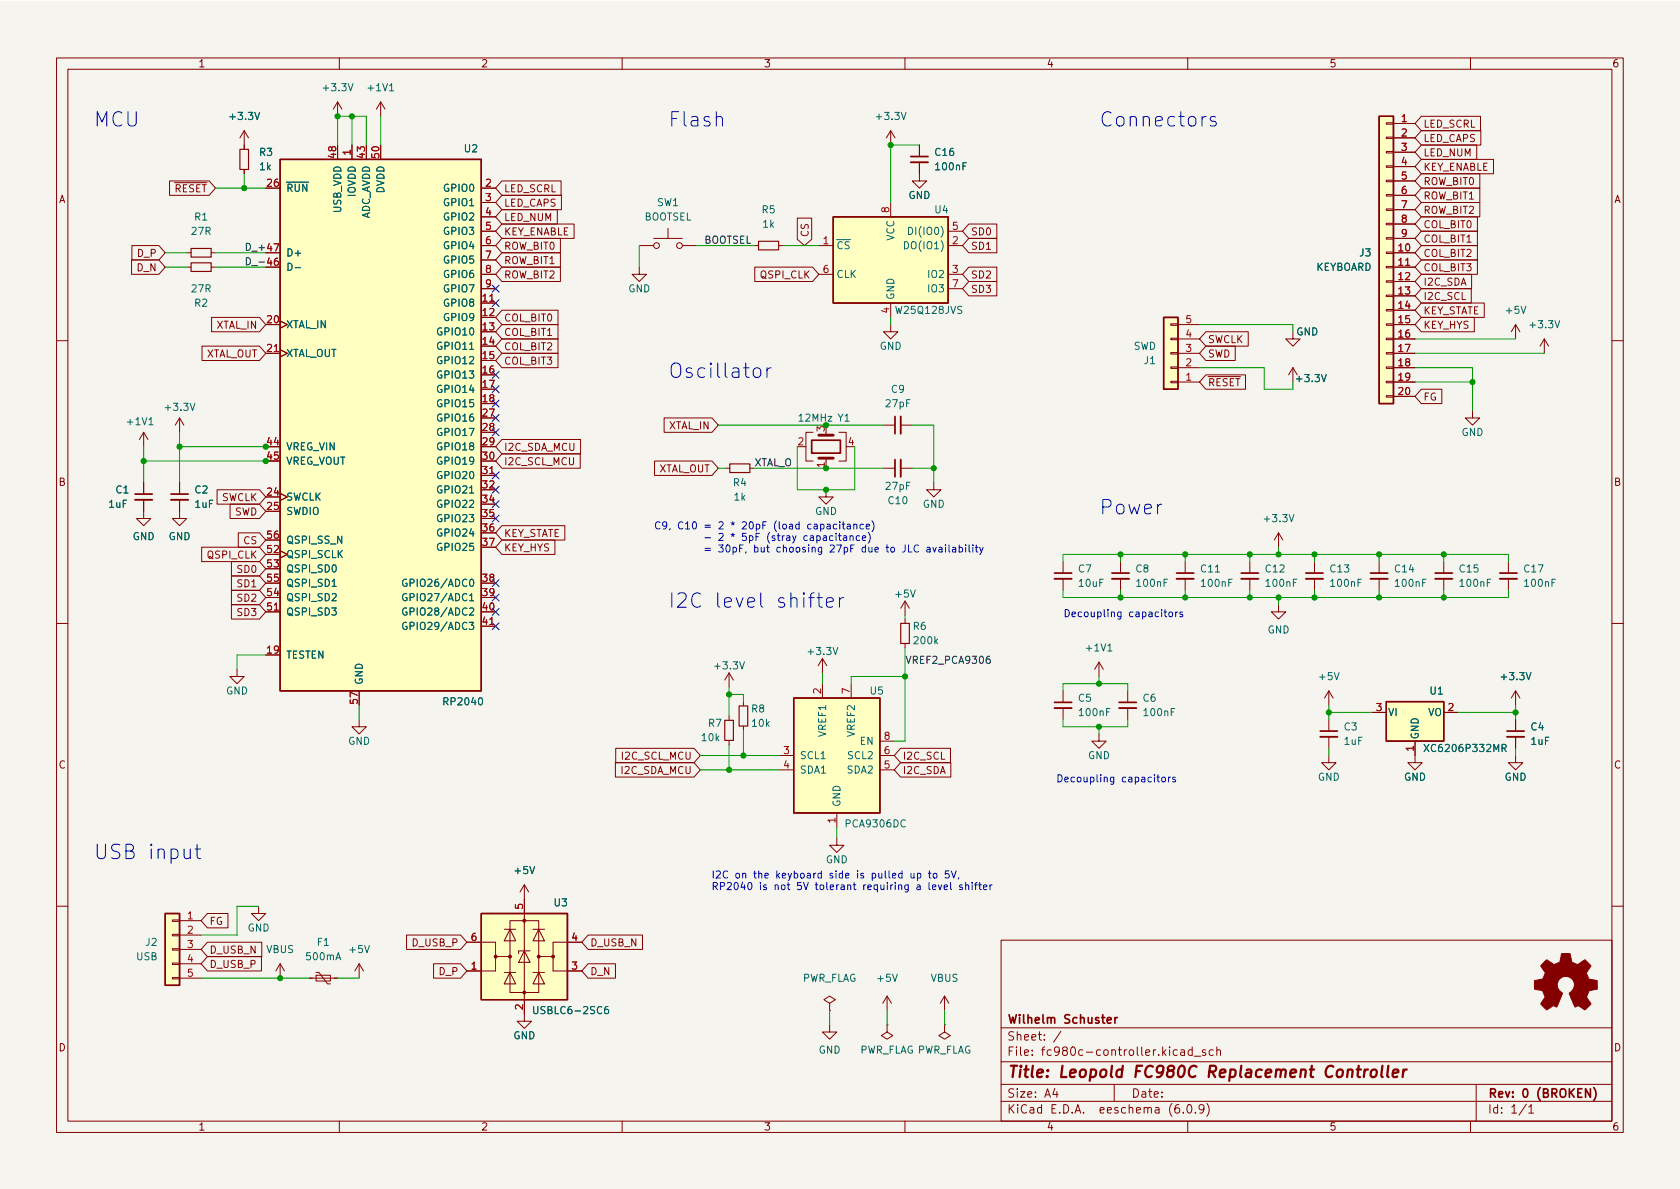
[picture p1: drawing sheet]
<svg xmlns="http://www.w3.org/2000/svg" width="297mm" height="210mm" viewBox="0 0 297 210" stroke-linecap="round" stroke-linejoin="round" font-family="sans-serif">
<path d="M0 .2h297v210.1h-297z" fill="#f5f4ef" stroke="#f5f4ef" stroke-width=".18"/>
<g fill="none" stroke="#840000" stroke-width=".18">
<path d="M10 10.2h277v190.1h-277zM12 12.2h273v186.1h-273zM59.7 18l-.8 1.3M59.7 18v2.6M59.7 18l.8 1.3M60 10.2v2M67.3 18l-.8 1.3M67.3 18v2.6M67.3 18l.8 1.3M110 10.2v2M160 10.2v2M210 10.2v2"/>
<path d="M260 10.2v2M30 32h7l1.1 1.3-1.1 1.2h-7zM43.2 23.1v3.3M43.2 30v.7M43.2 23.1l-.8 1.3M43.2 23.1l.7 1.3M62.2 25.6v2.6M85.1 33.3h2.5M85.1 35.8h2.5M85.1 38.3h2.5M88.7 39.6h12.8v2.6h-12.8l-1.1-1.3zM88.7 32h10.5v2.5h-10.5l-1.1-1.2z"/>
<path d="M88.7 34.5h10.6v2.6h-10.6l-1.1-1.3zM88.7 37.1h9.8v2.5h-9.8l-1.1-1.3zM141 38.6h2.5v3.7l-1.3 1.1-1.2-1.1zM157.5 23.1l-.8 1.3M157.5 23.1v2.5M157.5 35.8v2.5M157.5 23.1l.7 1.3M162.6 28.7v3.3h1.2l-1.2 1.3-1.3-1.3h1.3M162.6 25.6v2.1M171.3 39.6h5v2.6h-5l-1.1-1.3zM245.1 39.5h1.3v.2h-1.3zM245.1 37h1.3v.2h-1.3z"/>
<path d="M245.1 34.4h1.3v.3h-1.3zM245.1 31.9h1.3v.2h-1.3zM245.1 29.3h1.3v.3h-1.3zM245.1 26.8h1.3v.2h-1.3zM245.1 24.3h1.3v.2h-1.3zM245.1 21.7h1.3v.3h-1.3zM246.4 21.8h3.8M246.4 24.4h3.8M246.4 26.9h3.8M246.4 29.5h3.8M246.4 32h3.8M246.4 34.5h3.8"/>
<path d="M246.4 37.1h3.8M246.4 39.6h3.8M251.3 25.6h9.8v2.6h-9.8l-1.1-1.3zM251.3 20.6h10.5v2.5h-10.5l-1.1-1.3zM251.3 30.7h10.3v2.6h-10.3l-1.1-1.3zM251.3 23.1h10.5v2.5h-10.5l-1.1-1.2zM251.3 28.2h12.8v2.5h-12.8l-1.1-1.2zM251.3 35.8h10.3v2.5h-10.3l-1.1-1.2zM251.3 38.3h9.9v2.6h-9.9l-1.1-1.3zM251.3 33.3h10.3v2.5h-10.3l-1.1-1.3zM23.3 46h4.8l1.1 1.2-1.1 1.3h-4.8zM23.3 43.4h4.8l1.1 1.3-1.1 1.3h-4.8z"/>
<path d="M33 47.2h.8M33 44.7h.8M37.3 47.2h.8M37.3 44.7h.8M37.4 56.1h8.5l1.1 1.3-1.1 1.3h-8.5zM49.5 56.8l1.3 .6-1.3 .6M85.1 53.6h2.5M85.1 40.9h2.5M85.1 43.4h2.5M85.1 46h2.5M85.1 48.5h2.5M85.1 51h2.5"/>
<path d="M88.7 59.9h10v2.6h-10l-1.1-1.3zM88.7 57.4h10v2.5h-10l-1.1-1.2zM88.7 42.2h10.4v2.5h-10.4l-1.1-1.3zM88.7 47.2h10.4v2.6h-10.4l-1.1-1.3zM88.7 54.9h10v2.5h-10l-1.1-1.3zM88.7 44.7h10.4v2.5h-10.4l-1.1-1.2zM113 47.2v1.3h1.3l-1.3 1.3-1.2-1.3h1.2M113 43.4h2.6M115.6 42.2h5M118.1 40.4v1.8M120.6 43.4h2.6M133.3 43.4h.8"/>
<path d="M133.4 47.2h10.3l1.1 1.3-1.1 1.3h-10.3zM137.7 43.4h.7M144.8 43.4h2.5M144.8 48.5h2.5M157.5 57.4v1.3h1.2l-1.2 1.2-1.3-1.2h1.3M157.5 53.6v2.5M167.6 40.9h2.6M167.6 43.4h2.6M167.6 48.5h2.6M167.6 51h2.6M171.3 47.2h5v2.6h-5l-1.1-1.3zM171.3 49.8h5v2.5h-5l-1.1-1.3z"/>
<path d="M171.3 42.2h5v2.5h-5l-1.1-1.3zM207 57.3h1.3v.2h-1.3zM207 59.8h1.3v.3h-1.3zM208.3 57.4h3.8M208.3 59.9h3.8M213.2 58.7h7.5v2.5h-7.5l-1.1-1.3zM228.6 58.7v1.2h-1.3l1.3 1.3 1.3-1.3h-1.3M245.1 59.8h1.3v.3h-1.3zM245.1 57.3h1.3v.2h-1.3zM245.1 54.7h1.3v.3h-1.3zM245.1 52.2h1.3v.2h-1.3zM245.1 49.7h1.3v.2h-1.3z"/>
<path d="M245.1 47.1h1.3v.3h-1.3zM245.1 44.6h1.3v.2h-1.3zM245.1 42h1.3v.3h-1.3zM246.4 47.2h3.8M246.4 44.7h3.8M246.4 49.8h3.8M246.4 52.3h3.8M246.4 54.9h3.8M246.4 57.4h3.8M246.4 59.9h3.8M246.4 42.2h3.8M251.3 40.9h9.9v2.5h-9.9l-1.1-1.2z"/>
<path d="M251.3 43.4h9.9v2.6h-9.9l-1.1-1.3zM251.3 53.6h11.1v2.5h-11.1l-1.1-1.2zM251.3 56.1h9.4v2.6h-9.4l-1.1-1.3zM251.3 46h9.9v2.5h-9.9l-1.1-1.3zM251.3 51h8.8v2.6h-8.8l-1.1-1.3zM251.3 48.5h8.9v2.5h-8.9l-1.1-1.2zM268 57.4l.7 1.3M268 57.4v2.5M268 57.4l-.8 1.3M273 59.9l.8 1.3M273 59.9v2.6M273 59.9l-.7 1.3"/>
<path d="M10 60.2h2M25.4 76.4l-.8 1.3M25.4 76.4v2.6M25.4 76.4l.8 1.3M31.7 73.9l-.7 1.3M31.7 73.9v2.5M31.7 73.9l.8 1.3M35.7 61.2h10.2l1.1 1.3-1.1 1.2h-10.2zM47 62.5h2.5M49.5 61.8l1.3 .7-1.3 .6M88.7 77.7h14v2.6h-14l-1.1-1.3zM88.7 62.5h10v2.5h-10l-1.1-1.3z"/>
<path d="M117.4 73.9h8.5l1.1 1.3-1.1 1.2h-8.5zM143.8 76.4h-1.3v5.1h1.3M146 76.4v.6M148.3 76.4h1.3v5.1h-1.3M156.2 75.2h2M159.3 75.2h2M207 62.4h1.3v.2h-1.3zM207 64.9h1.3v.2h-1.3zM207 67.4h1.3v.3h-1.3zM208.3 62.5h3.8M208.3 65h3.8M208.3 67.6h3.8"/>
<path d="M213.2 61.2h5.2v2.5h-5.2l-1.1-1.2zM213.2 66.3h7v2.5h-7l-1.1-1.2zM228.6 65l.8 1.3M228.6 65v2.6M228.6 65l-.8 1.3M245.1 70h1.3v.2h-1.3zM245.1 67.4h1.3v.3h-1.3zM245.1 64.9h1.3v.2h-1.3zM245.1 62.4h1.3v.2h-1.3zM246.4 62.5h3.8M246.4 65h3.8M246.4 67.6h3.8"/>
<path d="M246.4 70.1h3.8M251.3 68.8h3.6v2.6h-3.6l-1.1-1.3zM260.3 72.6v1.3h-1.2l1.2 1.3 1.3-1.3h-1.3M285 60.2h2M25.4 88.4v3.3h1.3l-1.3 1.3-1.3-1.3h1.3M25.4 85.3v2.1M31.7 88.4v3.3h1.3l-1.3 1.3-1.2-1.3h1.2M31.7 85.3v2.1M35.7 96.8h10.2l1.1 1.2-1.1 1.3h-10.2zM38.4 86.6h7.5l1.1 1.3-1.1 1.2h-7.5zM40.7 89.1h5.2l1.1 1.3-1.1 1.3h-5.2zM40.9 99.3h5l1.1 1.3-1.1 1.2h-5z"/>
<path d="M42.1 94.2h3.8l1.1 1.3-1.1 1.3h-3.8zM49.5 87.2l1.3 .7-1.3 .6M49.5 97.4l1.3 .6-1.3 .7M85.1 84.1h2.5M88.7 80.3h13.9v2.5h-13.9l-1.1-1.3zM88.7 95.5h9.4v2.5h-9.4l-1.1-1.2zM88.7 93h11.2v2.5h-11.2l-1.1-1.3zM115.7 81.5h10.2l1.1 1.3-1.1 1.3h-10.2zM128.3 82.8h.7M132.6 82.8h.7M146 86.6v1.3h1.3l-1.3 1.2-1.2-1.2h1.2M146 81v.5"/>
<path d="M156.2 82.8h2M159.3 82.8h2M165.1 85.3v1.3h1.3l-1.3 1.3-1.3-1.3h1.3M188 99.3v2M198.1 99.3v2M209.5 99.3v2M221 99.3v2M226.1 94.2l-.8 1.3M226.1 94.2v2.6M226.1 94.2l.7 1.3M232.4 99.3v2M243.8 99.3v2"/>
<path d="M255.3 99.3v2M266.7 99.3v2M10 110.2h2M40.9 101.8h5l1.1 1.3-1.1 1.3h-5zM40.9 104.4h5l1.1 1.3-1.1 1.2h-5zM40.9 106.9h5l1.1 1.3-1.1 1.3h-5zM41.9 118.4v1.2h1.3l-1.3 1.3-1.3-1.3h1.3M47 108.2h2.5M85.1 110.7h2.5M128.9 119l-.8 1.3M128.9 119v2.5M128.9 119l.8 1.3"/>
<path d="M145.4 116.5v2.5M145.4 116.5l-.7 1.2M145.4 116.5l.8 1.2M160 106.3v2.5M160 109.5v.7M160 113.8v.7M160 106.3l-.7 1.3M160 106.3l.8 1.3M188 102.4v2M194.3 117.1l-.8 1.3M194.3 117.1v2.5M194.3 117.1l.8 1.3"/>
<path d="M198.1 102.4v2M209.5 102.4v2M221 102.4v2M226.1 106.9v1.3h1.2l-1.2 1.3-1.3-1.3h1.3M232.4 102.4v2M243.8 102.4v2M255.3 102.4v2M266.7 102.4v2M285 110.2h2M63.5 127.2v1.3h1.3l-1.3 1.3-1.3-1.3h1.3M108.8 134.9h13.9l1.1 1.2-1.1 1.3h-13.9zM108.9 132.3h13.8l1.1 1.3-1.1 1.3h-13.8z"/>
<path d="M128.9 126.6v.8M128.9 130.9v.8M131.4 124.1v.7M131.4 128.4v.8M137.8 133.6h2.5M137.8 136.1h2.5M145.4 120.9v2.5M150.5 120.9v2.5M155.6 133.6h2.5M155.6 136.1h2.5M155.6 131.1h2.5M159.2 134.9h8.9v2.5h-8.9l-1.1-1.3z"/>
<path d="M159.2 132.3h8.9v2.6h-8.9l-1.1-1.3zM188 122.2v2M188 125.2v2M194.3 129.8v1.3h1.3l-1.3 1.2-1.3-1.2h1.3M199.4 122.2v2M199.4 125.2v2M234.9 133.6v1.3h1.3l-1.3 1.2-1.2-1.2h1.2M234.9 122.2v2.5M234.9 127.2v2.1M234.9 130.3v2M234.9 122.2l-.7 1.2M234.9 122.2l.8 1.2"/>
<path d="M242.6 126h2.5M250.2 131.1v3.8h1.3l-1.3 1.2-1.3-1.2h1.3M255.3 126h2.5M268 133.6v1.3h1.2l-1.2 1.2-1.3-1.2h1.3M268 122.2v2.5M268 127.2v2.1M268 130.3v2M268 122.2l-.8 1.2M268 122.2l.7 1.2M92.7 156.5v24.1h1.3l-1.3 1.3-1.3-1.3h1.3M92.7 156.5l-.8 1.2M92.7 156.5l.8 1.2"/>
<path d="M148 148.2v1.3h1.2l-1.2 1.2-1.3-1.2h1.3M148 143.8v2.5M10 160.2h2M30.5 172.8h1.2v.3h-1.2zM30.5 170.3h1.2v.3h-1.2zM30.5 167.8h1.2v.2h-1.2zM30.5 165.2h1.2v.3h-1.2zM30.5 162.7h1.2v.2h-1.2zM31.7 173h3.9M31.7 162.8h3.9M31.7 165.3h3.9M31.7 167.9h3.9"/>
<path d="M31.7 170.4h3.9M36.7 169.2h9.5v2.5h-9.5l-1.1-1.3zM36.7 161.5h3.6v2.6h-3.6l-1.1-1.3zM36.7 166.6h9.6v2.6h-9.6l-1.1-1.3zM45.7 160.3v1.2h1.3l-1.3 1.3-1.3-1.3h1.3M49.5 170.4l-.7 1.3M49.5 170.4v2.6M49.5 170.4l.8 1.3M54.6 173h5.1M55.9 172.5h2.5v1h-2.5zM55.9 172h.5l1.5 2h.5M63.5 170.4l.8 1.3"/>
<path d="M63.5 170.4v2.6M63.5 170.4l-.8 1.3M71.9 165.3h9.5l1.1 1.3-1.1 1.3h-9.5zM76.7 170.4h4.7l1.1 1.3-1.1 1.3h-4.7zM82.5 166.6h5.1v2.6h2.6M87.6 169.2v2.5h-5.1M89.2 172h2M89.2 164.3h2M90.2 162.8h5v12.7h-5zM90.2 172l1 2h-2zM90.2 164.3l1 2.1h-2zM92.7 168.1l1 2.1h-2z"/>
<path d="M93.7 168.1h-2v.6M94.2 172h2.1M94.2 164.3h2.1M95.2 172l1.1 2h-2.1zM95.2 164.3l1.1 2.1h-2.1zM97.8 169.2v2.5h5.1M102.9 166.6h-5.1v2.6h-2.6M104 170.4h4.8v2.6h-4.8l-1.1-1.3zM104 165.3h9.6v2.6h-9.6l-1.1-1.3zM146.7 177.4l1-.6-1-.7-1 .7 1 .6v1.3M146.7 178.7h.1M156.8 176.1l-.7 1.3"/>
<path d="M156.8 176.1v2.6M156.8 176.1l.8 1.3M167 176.1l-.8 1.3M167 176.1v2.6M167 176.1l.8 1.3M177 166.3h108v32h-108zM285 160.2h2M60 198.3v2M110 198.3v2M146.7 181.2v1.3h1.3l-1.3 1.3-1.3-1.3h1.3M156.8 181.2v1.3l1.1 .6-1.1 .7-1-.7 1-.6M156.8 181.2h.1"/>
<path d="M160 198.3v2M167 181.2v1.3l1 .6-1 .7-1-.7 1-.6M167 181.2h.1M177 194.8h108M177 191.8h108M177 187.8h108M177 181.8h108M186.5 192.5l-.4 1h1M186.9 193v1M187.6 182.4l-1.3 1.9M197 191.8v3M208.4 195.3a.59 .59 0 0 0-.7 .7v.5l.2 .3h.4l.2-.1 .1-.5-.2-.2-.4-.1-.3 .3"/>
<path d="M208.8 185.7h.6v.9M209.2 196.7v.1M209.4 186l-.5 .1a.29 .29 0 0 0-.2 .2 .29 .29 0 0 0 .2 .3h.5M210 198.3v2M210.1 195.4l.1-.1a.81 .81 0 0 1 .6 .7 .81 .81 0 0 1-.3 .8h-.1a.81 .81 0 0 1-.6-.6 .81 .81 0 0 1 .3-.8zM210.8 185.7l-.4-.1-.3 .3v.4l.1 .3h.6M210.8 185.1v1.5M211.1 186.8h1.2M211.4 196.7v.1M212.9 196l-.3 .3-.5-.1-.1-.2 .1-.6 .5-.1 .2 .2a.99 .99 0 0 1-.4 1.3h-.3M213.1 185.7l-.3-.1-.2 .2v.3l.5 .1v.4h-.5M213.4 195.1a1.72 1.72 0 0 1 0 2.3"/>
<path d="M214.5 185.7l-.4-.1-.3 .3v.4l.1 .3h.6M215.1 185.8l.3-.2 .3 .1 .1 .9M215.1 185.1v1.5M260 198.3v2M261 191.8v6.5M269.9 195.3l-1.3 1.9M270.3 195.8l.4-.5v1.5M270.3 196.8h.9"/>
<circle cx="116.1" cy="43.4" r=".51"/>
<circle cx="120.1" cy="43.4" r=".51"/>
</g>
<g fill="none" stroke="#840000" stroke-width=".3">
<path d="M161 27.7h3.1M143.5 77.8h5.1v2.3h-5.1zM158.2 73.7v3M23.9 87.4h3M30.2 87.4h3.1M158.2 81.3v3M186.4 101.3h3.1M196.6 101.3h3M208 101.3h3.1M219.5 101.3h3M230.9 101.3h3M242.3 101.3h3.1"/>
<path d="M253.7 101.3h3.1M265.2 101.3h3M186.4 124.2h3.1M197.9 124.2h3M233.4 129.3h3.1M266.4 129.3h3.1M197.1 179.9v1M197.6 179.9l-.3 .1-.2 .2M195.8 180.4l.7-.1-.1-.3-.4-.1-.2 .2v.8h.6M281.2 192.5v1.5l-.9-1.5v1.5M281.8 192.3a1.73 1.73 0 0 1 0 2.3"/>
</g>
<path d="M241.3 189.1l-.2 1.4M241.9 189.1l-.4 .1-.2 .3M242.5 189.3a.52 .52 0 0 1 .5-.2 .52 .52 0 0 1 .4 .4v.6a.55 .55 0 0 1-.6 .4 .55 .55 0 0 1-.5-.4zM244.4 188.5l-.2 1.7 .3 .3M245.5 188.5l-.2 1.7 .2 .3M246.3 189.8l.9-.2v-.4l-.2-.1-.6 .1-.2 1 .3 .3 .5-.1M248.2 189.1l-.2 1.4M248.7 189.1l-.4 .1-.2 .3" fill="none" stroke="#840000" stroke-width=".4"/>
<path d="M42.4 26.4h1.5v3.6h-1.5zM33.8 46.5h3.5v1.5h-3.5zM33.8 43.9h3.5v1.6h-3.5zM134.1 42.7h3.6v1.5h-3.6zM129 82h3.6v1.6h-3.6zM159.3 110.2h1.5v3.6h-1.5zM128.1 127.4h1.6v3.5h-1.6zM130.7 124.8h1.5v3.6h-1.5z" fill="none" stroke="#840000" stroke-width=".2"/>
<g fill="none" stroke="#840000" stroke-width=".33">
<path d="M161 28.7h3.1M159.3 73.7v3M23.9 88.4h3M30.2 88.4h3.1M159.3 81.3v3M186.4 102.4h3.1M196.6 102.4h3M208 102.4h3.1M219.5 102.4h3M230.9 102.4h3M242.3 102.4h3.1M253.7 102.4h3.1"/>
<path d="M265.2 102.4h3M186.4 125.2h3.1M197.9 125.2h3M233.4 130.3h3.1M266.4 130.3h3.1"/>
</g>
<g fill="#ffffc2" stroke="#ffffc2" stroke-width=".18">
<path d="M49.5 28.2h35.6v94h-35.6z"/>
<path d="M243.8 20.6h2.6v50.8h-2.6z"/>
<path d="M140.3 123.4h15.3v20.4h-15.3z"/>
<path d="M245.1 124.1h10.2v7h-10.2z"/>
<path d="M147.3 38.3h20.3v15.3h-20.3z"/>
<path d="M85.1 161.5h15.2v15.3h-15.2z"/>
<path d="M29.2 161.5h2.5v12.7h-2.5z"/>
<path d="M205.7 56.1h2.6v12.7h-2.6z"/>
</g>
<path d="M49.5 28.2h35.6v94h-35.6zM147.3 38.3h20.3v15.3h-20.3zM243.8 20.6h2.6v50.8h-2.6zM205.7 56.1h2.6v12.7h-2.6zM140.3 123.4h15.3v20.4h-15.3zM245.1 124.1h10.2v7h-10.2zM29.2 161.5h2.5v12.7h-2.5zM85.1 161.5h15.2v15.3h-15.2z" fill="none" stroke="#840000" stroke-width=".25"/>
<g fill="none" stroke="#006464" stroke-width=".18">
<path d="M52.2 47.3h1M159.9 42.7a.64 .64 0 0 1 .8 .7 .64 .64 0 0 1-.8 .6zM160.6 40.2a.64 .64 0 0 1 .8 .6 .64 .64 0 0 1-.8 .7zM71.9 102.5a.59 .59 0 0 0-.7 .6 .59 .59 0 0 0 .7 .5l.1-.5h-.3M71.9 105a.59 .59 0 0 0-.7 .6 .59 .59 0 0 0 .7 .6l.1-.5h-.3M71.9 107.6a.59 .59 0 0 0-.7 .5 .59 .59 0 0 0 .7 .6l.1-.5h-.3M71.9 110.1a.59 .59 0 0 0-.7 .6 .59 .59 0 0 0 .7 .6l.1-.5h-.3M251.8 131.6l.8 1.3M252.6 131.6l-.8 1.3M265.6 132.3l.6-.1 .1-.1-.1-.3-.6-.2v1.3M265.9 132.3l.4 .6M94.4 178v1l.2 .3h.2l.3-.3v-1"/>
<path d="M107.5 178h-.4a.86 .86 0 0 0 0 1.3l.4-.2 .1-.4-.2-.2h-.4l-.1 .2"/>
</g>
<g fill="#840000" stroke="#840000" stroke-width=".18">
<path d="M272.9 170.2l.6-.5 .9 .6a.62 .62 0 0 0 1 0l.2-.1a1.62 1.62 0 0 0 .4-1.3l.1-.3 1.5 .1 .2 .7a.74 .74 0 0 0 .6 1l.5 .2 1.3-.9 1.1 1.1-.4 .6a.75 .75 0 0 0-.2 1.2l.2 .5 1.5 .3v1.5l-1.4 .3-.1 .1a1.23 1.23 0 0 0-.3 1.2l.7 1-.1 .2-1 .9-.8-.6a.54 .54 0 0 0-.9 .1l-1-2.4a2.33 2.33 0 0 0 .8-1.9 1.54 1.54 0 0 0-2.5-.7 1.54 1.54 0 0 0 .5 2.5l-1.1 2.5a.69 .69 0 0 0-1.1 .1l-.6 .4-1.1-1.1 .8-1.2-.2-.5a.71 .71 0 0 0-.9-.7l-.8-.2v-1.5l.5-.1a1.11 1.11 0 0 0 1.2-.7 .72 .72 0 0 0-.2-1.2l-.4-.6z"/>
<circle cx="87.6" cy="169.2" r=".25"/>
<circle cx="90.2" cy="169.2" r=".25"/>
<circle cx="92.7" cy="175.5" r=".25"/>
<circle cx="92.7" cy="162.8" r=".25"/>
<circle cx="95.2" cy="169.2" r=".25"/>
<circle cx="97.8" cy="169.2" r=".25"/>
</g>
<path d="M144.8 77h2.5M144.8 81h2.5" fill="none" stroke="#840000" stroke-width=".51"/>
<path d="M45.8 46.3h1M175 116l-.4 .1a.85 .85 0 0 0 0 1.2l.4-.1 .1-.4-.2-.3h-.3l-.2 .3" fill="none" stroke="#0f0f0f" stroke-width=".18"/>
<g fill="none" stroke="#0000c2" stroke-width=".18">
<path d="M214.9 20.7l-.6-.1-.3 .4 .1 .3 .8 .3 .2 .2-.2 .4-.2 .1-.7-.1M133.3 65.3a.69 .69 0 0 1 .7-.3 .69 .69 0 0 1 .5 .5v.8a.69 .69 0 0 1-.7 .5 .69 .69 0 0 1-.6-.5v-.8zM135.6 65v1.7M136.3 65a.65 .65 0 0 0-.7 .5M142.7 94.8l-.3-.1-.3 .3 .2 .5h.4M143.3 94.8h.5v.8M143.8 95l-.4 .1-.2 .2 .2 .3 .4-.1M144.4 94.8l.4-.1 .2 .3-.1 .5h-.5M144.4 94.7v1.3M145.6 94.8h.5v.8M146.1 95l-.4 .1-.2 .2 .2 .3 .4-.1M146.2 92.8h.5l.1 .7"/>
<path d="M146.8 93l-.4 .1-.2 .1 .2 .3h.4M147.3 94.8l-.4-.1-.2 .3 .1 .5h.5M147.8 94.3v.1M147.8 94.7v.9M147.9 92.8l-.3-.1-.3 .2 .2 .6h.4M148.2 94.7h.5M148.4 94.3v1.1l.3 .2M148.5 92.3v.1M148.5 92.7v.8M148.9 92.7h.5M149.1 92.3v1.1l.3 .1M149.2 94.8h.4l.1 .8"/>
<path d="M149.7 95l-.4 .1-.2 .2 .2 .3 .4-.1M149.8 92.8h.5l.1 .7M150.3 94.9l.2-.2 .3 .1v.8M150.3 94.7v.9M150.4 93l-.5 .1-.1 .1 .1 .3h.5M151 92.8l.1-.1 .3 .1 .1 .7M151 92.7v.8M152 94.8l-.4-.1-.2 .3 .1 .5h.5M152.5 95.2l.6-.2-.1-.2-.3-.1-.2 .2v.6h.5M152.7 92.8l-.4-.1-.2 .2 .1 .6h.5M153.1 93.1l.6-.1v-.2l-.4-.1-.2 .2 .1 .6h.5M153.5 94.1a1.46 1.46 0 0 1 0 2"/>
<path d="M154.2 92.1a1.46 1.46 0 0 1 0 1.9M160 96.4v.9a.41 .41 0 0 1-.4 .3M160.6 96.4v1.2h.6M162.4 96.5a.6 .6 0 0 0-.8 .4 .6 .6 0 0 0 .6 .7l.2-.1M163.9 96.8h.5l.1 .8M164.5 97.1h-.5l-.2 .2 .2 .3h.5M164.9 96.8l.3 .8 .3-.8M166 96.8h.5l.1 .8M166.6 97.1h-.5l-.1 .2 .1 .3h.5M167.2 96.4v.1M167.2 96.8v.8M167.8 96.4v1l.2 .2"/>
<path d="M168.4 96.8h.5l.1 .8M169 97.1h-.4l-.2 .2 .2 .3h.4M169.6 96.8h.4l.2 .2-.1 .6h-.5M169.6 96.4v1.2M170.7 96.4v.1M170.7 96.8v.8M171.3 96.4v1l.2 .2M172 96.4v.1M172 96.8v.8M172.4 96.8h.5M172.6 96.4v1l.3 .2M173.2 96.8l.3 .8"/>
<path d="M173.8 96.8l-.4 1.1-.2 .2M143 105.7h.9M143.9 104.8l-.4 .2-.2 .2v2.2M144.4 105.7h1M144.8 104.8v2.2l.1 .3 .5 .1M146.1 106.5l1.2-.2-.1-.5-.7-.1-.4 .3v1l.1 .3 .3 .1 .7-.1M148.4 105.7v1.7M149.2 105.7a.65 .65 0 0 0-.8 .5M205.8 108.2h.5M206 107.8v1.1l.3 .2M206.8 108.3l.3-.1 .2 .3v.3l-.2 .3-.3-.1-.1-.2zM207.9 108.2v.9"/>
<path d="M208.2 108.2l-.3 .3M209.1 108.3l-.3-.1-.2 .2 .1 .2 .4 .1v.3h-.5M204.5 137.4h.5M204.7 137v1.1l.3 .2M205.5 137.5l.3-.1 .3 .3v.3l-.3 .3-.3-.1-.1-.2zM206.6 137.4v.9M207 137.4l-.4 .3M207.8 137.5l-.3-.1-.2 .2 .1 .2 .4 .1v.3h-.5M32.6 150.1v1.4l.1 .2a.69 .69 0 0 0 .9-.1M33.6 150.1v1.7M34.5 150.1h1M34.9 149.3v2.2l.1 .2 .5 .1"/>
<path d="M161.1 154.4v.8l.3 .1 .2-.1M161.6 154.4v.9M162.2 154.5l.4-.1 .2 .3-.1 .5h-.5M162.2 154.4v1.3M164.1 154.4h.5M164.3 154v1.1l.3 .2M164.9 156.9l.6-.1-.1-.3h-.3l-.2 .2v.6h.5M165.1 154.5l.3-.1 .3 .3v.3l-.3 .3-.3-.1-.1-.2zM165.9 156.5l.3 .8 .3-.8M166.9 156.9l.6-.1v-.3h-.4l-.2 .2 .1 .6h.5M167.8 154h-.6l-.1 .6 .2-.1h.4l.1 .2v.5l-.2 .1-.5-.1M168.1 156v1.1l.2 .2"/>
<path d="M168.2 154l.4 1.3 .4-1.3M169.5 155.2l-.1 .3M170.1 156.5h-.3l-.1 .2v.1l.4 .2v.3h-.4M170.7 156.6l.2-.1h.3l.1 .8M170.7 156v1.3M171.9 156v.2M171.9 156.5v.8M172.3 156.5h.5M172.8 156l-.3 .2v1.1M173 156.5h.5M173.2 156v1.1l.3 .2M173.9 156.9l.6-.1-.1-.3h-.3l-.2 .2v.6h.5"/>
<path d="M175 156.5v.8M175.4 156.5l-.4 .2"/>
</g>
<g fill="none" stroke="#009600" stroke-width=".18">
<path d="M38.1 33.3h8.9M43.2 30.7v2.6M59.7 25.6v-5h5.1v5M62.2 20.6v5M67.3 20.6v5M162.6 25.6h-5.1v10.2M29.2 44.7h3.8M29.2 47.2h3.8M38.1 44.7h8.9M38.1 47.2h8.9M113 43.4v3.8M123.2 43.4h10.1"/>
<path d="M138.4 43.4h6.4M157.5 56.1v1.3M212.1 57.4h16.5v1.3M250.2 59.9h17.8M25.4 79v6.3M31.7 79h15.3M31.7 76.4v8.9M127 75.2h29.2M141 79v7.6h10.1v-7.6M161.3 75.2h3.8v10.1M212.1 65h11.4v3.8h5.1v-1.2M250.2 65h10.1v7.6"/>
<path d="M250.2 67.6h10.1M250.2 62.5h22.8M25.4 81.5h21.6M127 82.8h1.3M133.3 82.8h22.9M161.3 82.8h3.8M188 99.3v-1.3h78.7v1.3M198.1 98v1.3M209.5 98v1.3M221 98v1.3M226.1 96.8v1.2M232.4 98v1.3"/>
<path d="M243.8 98v1.3M255.3 98v1.3M47 115.8h-5.1v2.6M145.4 119v1.9M160 108.8v.7M160 114.5v16.6h-1.9M160 119.6h-9.5v1.3M188 104.4v1.3h78.7v-1.3M194.3 119.6v1.3M198.1 104.4v1.3M209.5 104.4v1.3M221 104.4v1.3"/>
<path d="M226.1 105.7v1.2M232.4 104.4v1.3M243.8 104.4v1.3M255.3 104.4v1.3M63.5 124.7v2.5M123.8 133.6h14M123.8 136.1h14M128.9 121.5v5.1M128.9 131.7v4.4M128.9 122.8h2.5v1.3M131.4 129.2v4.4M188 122.2v-1.3h11.4v1.3"/>
<path d="M188 127.2v1.3h11.4v-1.3M194.3 128.5v1.3M234.9 126h7.7M234.9 124.7v2.5M234.9 132.3v1.3M257.8 126h10.2M268 124.7v2.5M268 132.3v1.3M148 146.3v1.9M35.6 173h19M45.7 160.3h-3.8v5h-6.3M59.7 173h3.8"/>
<path d="M146.7 178.7v2.5M156.8 178.7v2.5M167 178.7v2.5"/>
</g>
<g fill="none" stroke="#000084" stroke-width=".18">
<path d="M87 53l1.2 1.2M87 50.4l1.2 1.3M88.2 53l-1.2 1.2M88.2 50.4l-1.2 1.3M87 75.8l1.2 1.3M87 73.3l1.2 1.2M87 70.8l1.2 1.2M87 65.7l1.2 1.2M87 68.2l1.2 1.2M88.2 75.8l-1.2 1.3M88.2 73.3l-1.2 1.2M88.2 70.8l-1.2 1.2"/>
<path d="M88.2 65.7l-1.2 1.2M88.2 68.2l-1.2 1.2M87 83.5l1.2 1.2M87 86l1.2 1.2M87 91.1l1.2 1.2M87 88.5l1.2 1.3M88.2 83.5l-1.2 1.2M88.2 86l-1.2 1.2M88.2 91.1l-1.2 1.2M88.2 88.5l-1.2 1.3M87 105l1.2 1.3M87 107.6l1.2 1.2"/>
<path d="M87 110.1l1.2 1.2M87 102.5l1.2 1.2M88.2 105l-1.2 1.3M88.2 107.6l-1.2 1.2M88.2 110.1l-1.2 1.2M88.2 102.5l-1.2 1.2"/>
</g>
<g fill="#009600" stroke="#009600" stroke-width=".18">
<circle cx="59.7" cy="20.6" r=".46"/>
<circle cx="62.2" cy="20.6" r=".46"/>
<circle cx="43.2" cy="33.3" r=".46"/>
<circle cx="25.4" cy="81.5" r=".46"/>
<circle cx="31.7" cy="79" r=".46"/>
<circle cx="47" cy="79" r=".46"/>
<circle cx="47" cy="81.5" r=".46"/>
<circle cx="128.9" cy="136.1" r=".46"/>
<circle cx="131.4" cy="133.6" r=".46"/>
<circle cx="49.5" cy="173" r=".46"/>
<circle cx="232.4" cy="98" r=".46"/>
<circle cx="268" cy="126" r=".46"/>
<circle cx="255.3" cy="105.7" r=".46"/>
<circle cx="243.8" cy="98" r=".46"/>
<circle cx="255.3" cy="98" r=".46"/>
<circle cx="221" cy="98" r=".46"/>
<circle cx="146" cy="82.8" r=".46"/>
<circle cx="146" cy="86.6" r=".46"/>
<circle cx="165.1" cy="82.8" r=".46"/>
<circle cx="146" cy="75.2" r=".46"/>
<circle cx="157.5" cy="25.6" r=".46"/>
<circle cx="232.4" cy="105.7" r=".46"/>
<circle cx="226.1" cy="105.7" r=".46"/>
<circle cx="243.8" cy="105.7" r=".46"/>
<circle cx="226.1" cy="98" r=".46"/>
<circle cx="221" cy="105.7" r=".46"/>
<circle cx="234.9" cy="126" r=".46"/>
<circle cx="128.9" cy="122.8" r=".46"/>
<circle cx="160" cy="119.6" r=".46"/>
<circle cx="194.3" cy="128.5" r=".46"/>
<circle cx="260.3" cy="67.6" r=".46"/>
<circle cx="209.5" cy="98" r=".46"/>
<circle cx="198.1" cy="105.7" r=".46"/>
<circle cx="209.5" cy="105.7" r=".46"/>
<circle cx="194.3" cy="120.9" r=".46"/>
<circle cx="198.1" cy="98" r=".46"/>
</g>
<g font-size="3.5" fill="#0000c2">
<text x="16.5" y="22.4">MCU</text>
<text x="118.1" y="22.4">Flash</text>
<text x="194.3" y="22.4">Connectors</text>
<text x="118.1" y="66.9">Oscillator</text>
<text x="194.3" y="91">Power</text>
<text x="118.1" y="107.5">I2C level shifter</text>
<text x="16.5" y="151.9">USB input</text>
</g>
<text font-size="2.8" fill="#840000" x="178" y="190.6">Title: Leopold FC980C Replacement Controller</text>
<g font-size="2.1" fill="#840000">
<text x="178" y="184">Sheet: /</text>
<text x="178" y="181">Wilhelm Schuster</text>
<text x="178" y="186.7">File: fc980c-controller.kicad_sch</text>
<text x="178" y="196.9">KiCad E.D.A. eeschema (6.0.9)</text>
<text x="178" y="194.1">Size: A4</text>
<text x="200" y="194.1">Date:</text>
<text x="263" y="194.1">Rev: 0 (BROKEN)</text>
<text x="263" y="196.9">Id: 1/1</text>
</g>
<g font-size="1.8" fill="#840000">
<text x="35" y="11.9">1</text>
<text x="85" y="11.9">2</text>
<text x="135" y="11.9">3</text>
<text x="185" y="11.9">4</text>
<text x="235" y="11.9">5</text>
<text x="285" y="11.9">6</text>
<text x="251.6" y="22.6">LED_SCRL</text>
<text x="251.6" y="27.6">LED_NUM</text>
<text x="251.6" y="25.1">LED_CAPS</text>
<text x="10.3" y="35.9">A</text>
<text x="29.4" y="34">~{RESET}</text>
<text x="89.1" y="34">LED_SCRL</text>
<text x="251.6" y="32.7">ROW_BIT0</text>
<text x="251.6" y="30.2">KEY_ENABLE</text>
<text x="251.6" y="35.3">ROW_BIT1</text>
<text x="285.3" y="35.9">A</text>
<text x="89.1" y="41.6">KEY_ENABLE</text>
<text x="89.1" y="36.5">LED_CAPS</text>
<text x="89.1" y="39.1">LED_NUM</text>
<text x="143" y="42" transform="rotate(-90 143 42)">CS</text>
<text x="171.6" y="41.6">SD0</text>
<text x="251.6" y="37.8">ROW_BIT2</text>
<text x="251.6" y="40.3">COL_BIT0</text>
<text x="24.2" y="48">D_N</text>
<text x="24.3" y="45.4">D_P</text>
<text x="89.1" y="44.2">ROW_BIT0</text>
<text x="89.1" y="46.7">ROW_BIT1</text>
<text x="171.6" y="44.2">SD1</text>
<text x="251.6" y="42.9">COL_BIT1</text>
<text x="251.6" y="45.4">COL_BIT2</text>
<text x="251.6" y="48">COL_BIT3</text>
<text x="89.1" y="49.2">ROW_BIT2</text>
<text x="134.5" y="49.2">QSPI_CLK</text>
<text x="171.6" y="49.2">SD2</text>
<text x="171.6" y="51.8">SD3</text>
<text x="251.6" y="53">I2C_SCL</text>
<text x="251.6" y="50.5">I2C_SDA</text>
<text x="38.2" y="58.1">XTAL_IN</text>
<text x="89.1" y="59.4">COL_BIT1</text>
<text x="89.1" y="56.9">COL_BIT0</text>
<text x="251.6" y="55.6">KEY_STATE</text>
<text x="251.6" y="58.1">KEY_HYS</text>
<text x="36.2" y="63.2">XTAL_OUT</text>
<text x="89.1" y="61.9">COL_BIT2</text>
<text x="89.1" y="64.5">COL_BIT3</text>
<text x="213.5" y="60.7">SWCLK</text>
<text x="213.5" y="63.2">SWD</text>
<text x="213.5" y="68.3">~{RESET}</text>
<text x="251.6" y="70.8">FG</text>
<text x="118.2" y="75.9">XTAL_IN</text>
<text x="89.1" y="79.7">I2C_SDA_MCU</text>
<text x="89.1" y="82.3">I2C_SCL_MCU</text>
<text x="116.2" y="83.5">XTAL_OUT</text>
<text x="10.3" y="85.9">B</text>
<text x="39.1" y="88.6">SWCLK</text>
<text x="285.3" y="85.9">B</text>
<text x="41.4" y="91.1">SWD</text>
<text x="89.1" y="95">KEY_STATE</text>
<text x="36.7" y="98.8">QSPI_CLK</text>
<text x="42.1" y="101.3">SD0</text>
<text x="43.1" y="96.2">CS</text>
<text x="89.1" y="97.5">KEY_HYS</text>
<text x="42.1" y="103.8">SD1</text>
<text x="42.1" y="106.4">SD2</text>
<text x="42.1" y="108.9">SD3</text>
<text x="10.3" y="135.9">C</text>
<text x="109.9" y="136.9">I2C_SDA_MCU</text>
<text x="110.1" y="134.3">I2C_SCL_MCU</text>
<text x="159.5" y="136.9">I2C_SDA</text>
<text x="159.5" y="134.3">I2C_SCL</text>
<text x="285.3" y="135.9">C</text>
<text x="37" y="163.5">FG</text>
<text x="73" y="167.3">D_USB_P</text>
<text x="104.3" y="167.3">D_USB_N</text>
<text x="37" y="171.2">D_USB_P</text>
<text x="37" y="168.6">D_USB_N</text>
<text x="77.7" y="172.4">D_P</text>
<text x="104.3" y="172.4">D_N</text>
<text x="10.3" y="185.9">D</text>
<text x="285.3" y="185.9">D</text>
<text x="35" y="199.9">1</text>
<text x="85" y="199.9">2</text>
<text x="135" y="199.9">3</text>
<text x="185" y="199.9">4</text>
<text x="235" y="199.9">5</text>
<text x="285" y="199.9">6</text>
</g>
<g font-size="1.8" fill="#006464">
<text x="57.4" y="16.1">+3.3V</text>
<text x="65.2" y="16.1">+1V1</text>
<text x="40.8" y="21.2">+3.3V</text>
<text x="155.1" y="21.2">+3.3V</text>
<text x="45.9" y="27.6">R3</text>
<text x="82.1" y="26.9">U2</text>
<text x="165.4" y="27.6">C16</text>
<text x="45.9" y="30.1">1k</text>
<text x="50.5" y="33.9">~{RUN}</text>
<text x="62.9" y="34.8" transform="rotate(-90 62.9 34.8)">IOVDD</text>
<text x="67.9" y="34.2" transform="rotate(-90 67.9 34.2)">DVDD</text>
<text x="78.7" y="33.9">GPIO0</text>
<text x="160.6" y="35.2">GND</text>
<text x="165.6" y="30.1">100nF</text>
<text x="33.9" y="41.5">27R</text>
<text x="34.4" y="39">R1</text>
<text x="60.3" y="37.7" transform="rotate(-90 60.3 37.7)">USB_VDD</text>
<text x="65.4" y="39" transform="rotate(-90 65.4 39)">ADC_AVDD</text>
<text x="78.7" y="36.4">GPIO1</text>
<text x="78.7" y="39">GPIO2</text>
<text x="78.7" y="41.5">GPIO3</text>
<text x="113.8" y="39">BOOTSEL</text>
<text x="116.2" y="36.4">SW1</text>
<text x="134.8" y="37.7">R5</text>
<text x="134.9" y="40.3">1k</text>
<text x="161.3" y="41.5">DI(IO0)</text>
<text x="165.3" y="37.7">U4</text>
<text x="50.5" y="47.9">D-</text>
<text x="50.5" y="45.3">D+</text>
<text x="78.7" y="44.1">GPIO4</text>
<text x="78.7" y="46.6">GPIO5</text>
<text x="147.8" y="44.1">~{CS}</text>
<text x="158.1" y="42.6" transform="rotate(-90 158.1 42.6)">VCC</text>
<text x="160.4" y="44.1">DO(IO1)</text>
<text x="232.6" y="47.9">KEYBOARD</text>
<text x="240.4" y="45.3">J3</text>
<text x="33.9" y="51.7">27R</text>
<text x="78.7" y="49.1">GPIO6</text>
<text x="78.7" y="51.7">GPIO7</text>
<text x="111.1" y="51.7">GND</text>
<text x="147.8" y="49.1">CLK</text>
<text x="158.1" y="53.1" transform="rotate(-90 158.1 53.1)">GND</text>
<text x="164.3" y="49.1">IO2</text>
<text x="164.3" y="51.7">IO3</text>
<text x="34.4" y="54.2">R2</text>
<text x="50.5" y="58">XTAL_IN</text>
<text x="77.7" y="59.3">GPIO10</text>
<text x="78.7" y="54.2">GPIO8</text>
<text x="78.7" y="56.8">GPIO9</text>
<text x="158.6" y="55.5">W25Q128JVS</text>
<text x="229.2" y="59.3">GND</text>
<text x="266.4" y="55.5">+5V</text>
<text x="270.7" y="58">+3.3V</text>
<text x="50.5" y="63.1">XTAL_OUT</text>
<text x="77.7" y="61.8">GPIO11</text>
<text x="77.7" y="64.4">GPIO12</text>
<text x="155.5" y="61.8">GND</text>
<text x="200.4" y="61.8">SWD</text>
<text x="202.3" y="64.4">J1</text>
<text x="77.7" y="66.9">GPIO13</text>
<text x="77.7" y="69.5">GPIO14</text>
<text x="157.6" y="69.5">C9</text>
<text x="229.4" y="67.6">+3.3V</text>
<text x="22.7" y="75.2">+1V1</text>
<text x="29.4" y="72.6">+3.3V</text>
<text x="77.7" y="72">GPIO15</text>
<text x="77.7" y="74.5">GPIO16</text>
<text x="77.7" y="77.1">GPIO17</text>
<text x="141.3" y="74.5">12MHz Y1</text>
<text x="156.7" y="72">27pF</text>
<text x="258.4" y="77.1">GND</text>
<text x="50.5" y="79.6">VREG_VIN</text>
<text x="50.5" y="82.2">VREG_VOUT</text>
<text x="77.7" y="79.6">GPIO18</text>
<text x="77.7" y="82.2">GPIO19</text>
<text x="19.3" y="89.8">1uF</text>
<text x="20.5" y="87.2">C1</text>
<text x="34.5" y="87.2">C2</text>
<text x="34.5" y="89.8">1uF</text>
<text x="50.5" y="88.5">SWCLK</text>
<text x="77.7" y="84.7">GPIO20</text>
<text x="77.7" y="87.2">GPIO21</text>
<text x="77.7" y="89.8">GPIO22</text>
<text x="129.7" y="86">R4</text>
<text x="129.8" y="88.5">1k</text>
<text x="156.7" y="86.6">27pF</text>
<text x="157.1" y="89.1">C10</text>
<text x="163.1" y="89.8">GND</text>
<text x="23.4" y="95.5">GND</text>
<text x="29.8" y="95.5">GND</text>
<text x="50.5" y="91.1">SWDIO</text>
<text x="77.7" y="92.3">GPIO23</text>
<text x="77.7" y="94.9">GPIO24</text>
<text x="144.1" y="91.1">GND</text>
<text x="223.7" y="92.3">+3.3V</text>
<text x="50.5" y="98.7">QSPI_SCLK</text>
<text x="50.5" y="101.2">QSPI_SD0</text>
<text x="50.5" y="96.1">QSPI_SS_N</text>
<text x="77.7" y="97.4">GPIO25</text>
<text x="190.7" y="101.2">C7</text>
<text x="200.8" y="101.2">C8</text>
<text x="212.4" y="101.2">C11</text>
<text x="223.8" y="101.2">C12</text>
<text x="235.3" y="101.2">C13</text>
<text x="246.7" y="101.2">C14</text>
<text x="258.1" y="101.2">C15</text>
<text x="269.5" y="101.2">C17</text>
<text x="50.5" y="106.3">QSPI_SD2</text>
<text x="50.5" y="103.8">QSPI_SD1</text>
<text x="72.4" y="103.8">GPIO26/ADC0</text>
<text x="72.4" y="106.3">GPIO27/ADC1</text>
<text x="158.4" y="105.7">+5V</text>
<text x="190.8" y="103.8">10uF</text>
<text x="201.1" y="103.8">100nF</text>
<text x="212.5" y="103.8">100nF</text>
<text x="224" y="103.8">100nF</text>
<text x="235.4" y="103.8">100nF</text>
<text x="246.8" y="103.8">100nF</text>
<text x="258.3" y="103.8">100nF</text>
<text x="269.7" y="103.8">100nF</text>
<text x="50.5" y="108.8">QSPI_SD3</text>
<text x="72.4" y="108.8">GPIO28/ADC2</text>
<text x="72.4" y="111.4">GPIO29/ADC3</text>
<text x="161.5" y="111.4">R6</text>
<text x="161.7" y="113.9">200k</text>
<text x="224.1" y="112">GND</text>
<text x="50.5" y="116.5">TESTEN</text>
<text x="126.6" y="118.4">+3.3V</text>
<text x="143.1" y="115.8">+3.3V</text>
<text x="192.2" y="115.2">+1V1</text>
<text x="39.9" y="122.8">GND</text>
<text x="64.1" y="121.2" transform="rotate(-90 64.1 121.2)">GND</text>
<text x="78.7" y="124.7">RP2040</text>
<text x="132.9" y="126">R8</text>
<text x="153.9" y="122.8">U5</text>
<text x="190.7" y="124.1">C5</text>
<text x="202.1" y="124.1">C6</text>
<text x="233.4" y="120.3">+5V</text>
<text x="252.9" y="122.8">U1</text>
<text x="265.6" y="120.3">+3.3V</text>
<text x="61.5" y="131.7">GND</text>
<text x="124.2" y="131.1">10k</text>
<text x="125.3" y="128.5">R7</text>
<text x="133" y="128.5">10k</text>
<text x="146" y="130.2" transform="rotate(-90 146 130.2)">VREF1</text>
<text x="151.1" y="130.2" transform="rotate(-90 151.1 130.2)">VREF2</text>
<text x="152.1" y="131.7">EN</text>
<text x="191" y="126.6">100nF</text>
<text x="202.4" y="126.6">100nF</text>
<text x="237.7" y="129.2">C3</text>
<text x="237.7" y="131.7">1uF</text>
<text x="245.4" y="126.6">VI</text>
<text x="250.8" y="130.8" transform="rotate(-90 250.8 130.8)">GND</text>
<text x="252.5" y="126.6">VO</text>
<text x="270.7" y="129.2">C4</text>
<text x="270.7" y="131.7">1uF</text>
<text x="141.4" y="134.2">SCL1</text>
<text x="141.4" y="136.8">SDA1</text>
<text x="149.8" y="136.8">SDA2</text>
<text x="150" y="134.2">SCL2</text>
<text x="192.3" y="134.2">GND</text>
<text x="252.4" y="133">XC6206P332MR</text>
<text x="148.6" y="142.7" transform="rotate(-90 148.6 142.7)">GND</text>
<text x="233" y="138">GND</text>
<text x="248.2" y="138">GND</text>
<text x="266" y="138">GND</text>
<text x="149.7" y="146.3">PCA9306DC</text>
<text x="91.1" y="154.6">+5V</text>
<text x="146" y="152.6">GND</text>
<text x="98" y="160.3">U3</text>
<text x="25.8" y="167.3">J2</text>
<text x="43.8" y="164.7">GND</text>
<text x="56.1" y="167.3">F1</text>
<text x="24.1" y="169.8">USB</text>
<text x="47.1" y="168.5">VBUS</text>
<text x="54.3" y="169.8">500mA</text>
<text x="61.9" y="168.5">+5V</text>
<text x="141.7" y="173.6">PWR_FLAG</text>
<text x="155.2" y="173.6">+5V</text>
<text x="164.5" y="173.6">VBUS</text>
<text x="94.9" y="179.3">USBLC6-2SC6</text>
<text x="90.7" y="183.8">GND</text>
<text x="144.7" y="186.3">GND</text>
<text x="151.9" y="186.3">PWR_FLAG PWR_FLAG</text>
</g>
<g font-size="1.8" fill="#a90000">
<text x="247.8" y="21.6">1</text>
<text x="59.4" y="27.9" transform="rotate(-90 59.4 27.9)">48</text>
<text x="62" y="27.4" transform="rotate(-90 62 27.4)">1</text>
<text x="64.5" y="27.9" transform="rotate(-90 64.5 27.9)">43</text>
<text x="67.1" y="27.9" transform="rotate(-90 67.1 27.9)">50</text>
<text x="247.8" y="24.1">2</text>
<text x="247.8" y="26.7">3</text>
<text x="247.8" y="29.2">4</text>
<text x="47.3" y="33">26</text>
<text x="85.9" y="33">2</text>
<text x="85.9" y="35.6">3</text>
<text x="247.8" y="31.7">5</text>
<text x="247.8" y="34.3">6</text>
<text x="85.9" y="38.1">4</text>
<text x="85.9" y="40.6">5</text>
<text x="157.2" y="37.6" transform="rotate(-90 157.2 37.6)">8</text>
<text x="168.4" y="40.6">5</text>
<text x="247.8" y="36.8">7</text>
<text x="247.8" y="39.4">8</text>
<text x="247.8" y="41.9">9</text>
<text x="47.3" y="47">46</text>
<text x="47.3" y="44.4">47</text>
<text x="85.9" y="43.2">6</text>
<text x="85.9" y="45.7">7</text>
<text x="145.6" y="43.2">1</text>
<text x="168.4" y="43.2">2</text>
<text x="247.3" y="44.4">10</text>
<text x="247.3" y="47">11</text>
<text x="85.4" y="53.3">11</text>
<text x="85.9" y="48.3">8</text>
<text x="85.9" y="50.8">9</text>
<text x="145.6" y="48.3">6</text>
<text x="168.4" y="48.3">3</text>
<text x="168.4" y="50.8">7</text>
<text x="247.3" y="49.5">12</text>
<text x="247.3" y="52.1">13</text>
<text x="47.3" y="57.1">20</text>
<text x="85.4" y="55.9">12</text>
<text x="85.4" y="58.4">13</text>
<text x="157.2" y="55.4" transform="rotate(-90 157.2 55.4)">4</text>
<text x="209.7" y="59.7">4</text>
<text x="209.7" y="57.1">5</text>
<text x="247.3" y="54.6">14</text>
<text x="247.3" y="57.1">15</text>
<text x="247.3" y="59.7">16</text>
<text x="47.3" y="62.2">21</text>
<text x="85.4" y="61">14</text>
<text x="85.4" y="63.5">15</text>
<text x="209.7" y="64.8">2</text>
<text x="209.7" y="62.2">3</text>
<text x="247.3" y="62.2">17</text>
<text x="247.3" y="64.8">18</text>
<text x="85.4" y="66">16</text>
<text x="85.4" y="68.6">17</text>
<text x="85.4" y="71.1">18</text>
<text x="209.7" y="67.3">1</text>
<text x="247.3" y="67.3">19</text>
<text x="247.3" y="69.8">20</text>
<text x="85.4" y="73.7">27</text>
<text x="85.4" y="76.2">28</text>
<text x="145.8" y="76.3" transform="rotate(-90 145.8 76.3)">3</text>
<text x="47.3" y="78.7">44</text>
<text x="47.3" y="81.3">45</text>
<text x="85.4" y="78.7">29</text>
<text x="85.4" y="81.3">30</text>
<text x="85.4" y="83.8">31</text>
<text x="141.1" y="78.7">2</text>
<text x="145.8" y="82.7" transform="rotate(-90 145.8 82.7)">1</text>
<text x="150" y="78.7">4</text>
<text x="47.3" y="87.6">24</text>
<text x="85.4" y="86.4">32</text>
<text x="85.4" y="88.9">34</text>
<text x="47.3" y="90.2">25</text>
<text x="47.3" y="95.2">56</text>
<text x="85.4" y="91.4">35</text>
<text x="85.4" y="94">36</text>
<text x="47.3" y="97.8">52</text>
<text x="47.3" y="100.3">53</text>
<text x="85.4" y="96.5">37</text>
<text x="47.3" y="107.9">51</text>
<text x="47.3" y="105.4">54</text>
<text x="47.3" y="102.9">55</text>
<text x="85.4" y="102.9">38</text>
<text x="85.4" y="105.4">39</text>
<text x="85.4" y="107.9">40</text>
<text x="85.4" y="110.5">41</text>
<text x="47.3" y="115.6">19</text>
<text x="63.2" y="124.4" transform="rotate(-90 63.2 124.4)">57</text>
<text x="145.2" y="122.7" transform="rotate(-90 145.2 122.7)">2</text>
<text x="150.2" y="122.7" transform="rotate(-90 150.2 122.7)">7</text>
<text x="243.3" y="125.7">3</text>
<text x="256" y="125.7">2</text>
<text x="156.4" y="130.8">8</text>
<text x="138.6" y="133.3">3</text>
<text x="138.6" y="135.9">4</text>
<text x="156.4" y="135.9">5</text>
<text x="156.4" y="133.3">6</text>
<text x="249.9" y="132.8" transform="rotate(-90 249.9 132.8)">1</text>
<text x="147.7" y="145.5" transform="rotate(-90 147.7 145.5)">1</text>
<text x="92.5" y="160.8" transform="rotate(-90 92.5 160.8)">5</text>
<text x="33.2" y="162.6">1</text>
<text x="33.2" y="165.1">2</text>
<text x="33.2" y="167.6">3</text>
<text x="83.3" y="166.4">6</text>
<text x="101.1" y="166.4">4</text>
<text x="33.2" y="170.2">4</text>
<text x="33.2" y="172.7">5</text>
<text x="83.3" y="171.4">1</text>
<text x="101.1" y="171.4">3</text>
<text x="92.5" y="178.5" transform="rotate(-90 92.5 178.5)">2</text>
</g>
<g font-size="1.8" fill="#0f0f0f">
<text x="43.2" y="44.3">D_+ 47</text>
<text x="43.2" y="46.9">D_-</text>
<text x="124.5" y="43.1">BOOTSEL</text>
<text x="133.3" y="82.4">XTAL_O</text>
<text x="160" y="117.4">VREF2_PCA9306</text>
</g>
<g font-size="1.8" fill="#0000c2">
<text x="115.6" y="93.6">C9, C10 = 2 * 20pF (load capacitance)</text>
<text x="120" y="95.6">- 2 * 5pF (stray capacitance)</text>
<text x="120" y="97.7">= 30pF, but choosing 27pF due to JLC availability</text>
<text x="188" y="109.1">Decoupling capacitors</text>
<text x="186.7" y="138.3">Decoupling capacitors</text>
<text x="125.7" y="155.3">I2C on the keyboard side is pulled up to 5V,</text>
<text x="125.7" y="157.4">RP2040 is not 5V tolerant requiring a level shifter</text>
</g>
</svg>
